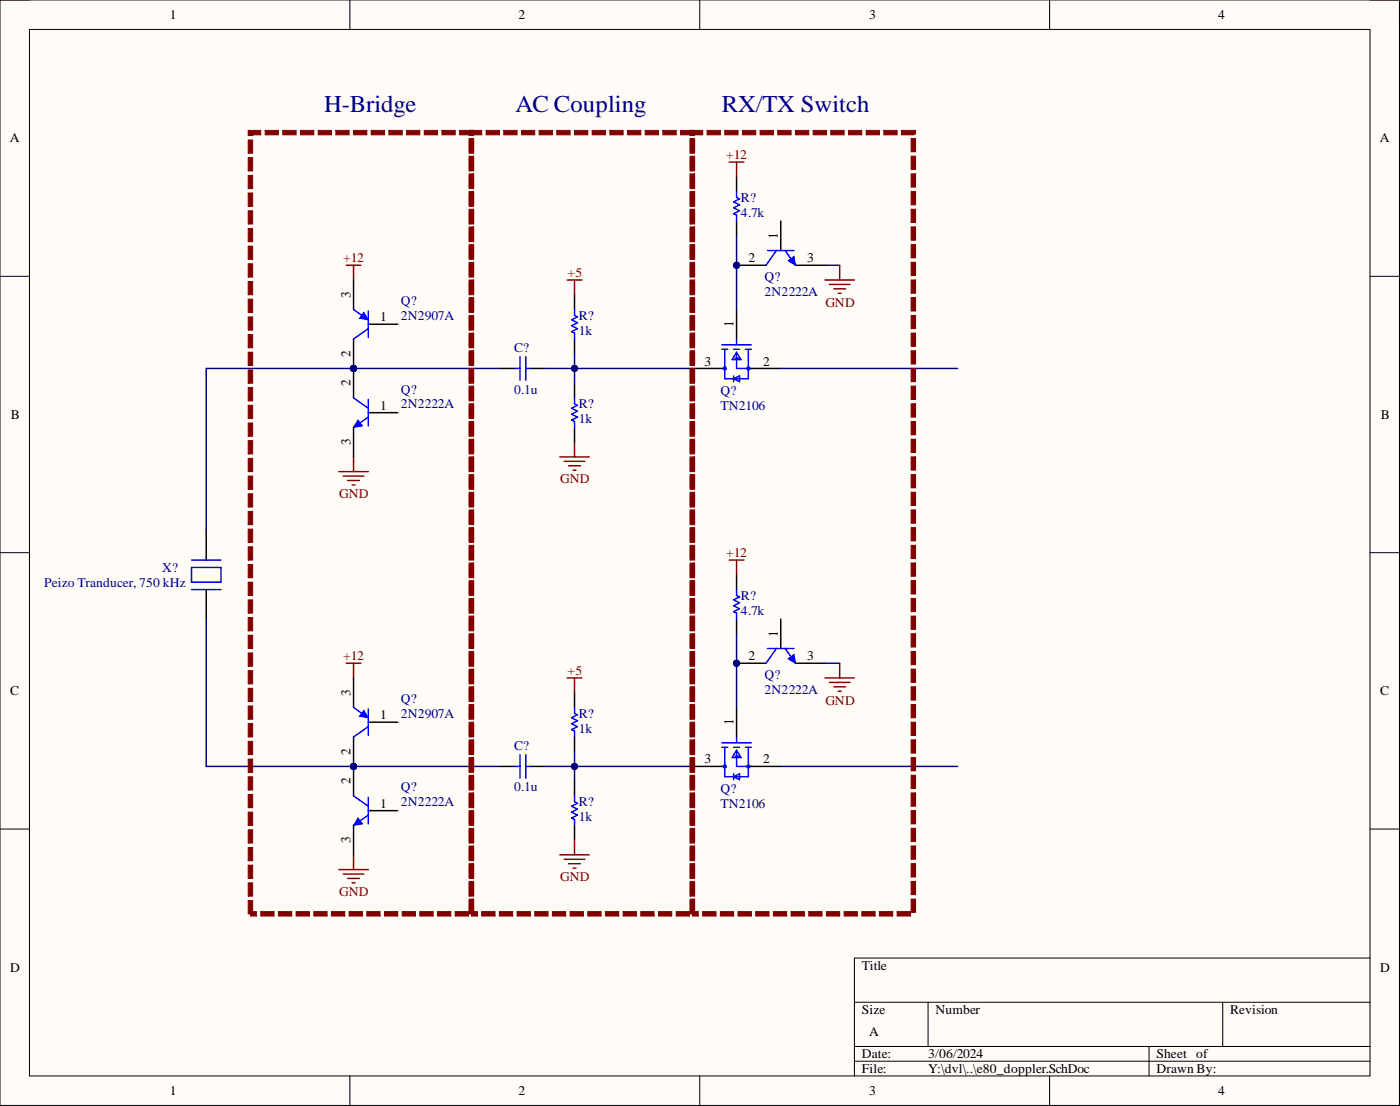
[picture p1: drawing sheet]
<svg xmlns="http://www.w3.org/2000/svg" width="241mm" height="190mm" viewBox="0 0 241 190" stroke-linecap="round" stroke-linejoin="round" font-family="sans-serif">
<path d="M0 0h241.2v190.4h-241.2z" fill-rule="evenodd" fill="#fffcf8"/>
<path d="M0 0h241.2v190.4h-241.2z" fill="none" stroke="#000" stroke-width=".17"/>
<path d="M5.1 5.1h231v180.2h-231z" fill-rule="evenodd" fill="#fffcf8"/>
<g fill="none" stroke="#000" stroke-width=".17">
<path d="M0 0h5.1M60.3 0v5.1M120.6 0v5.1M180.9 0v5.1M236.1 0h5.1v5.1M5.1 5.1h231v180.2h-231zM0 47.6h5.1M236.1 47.6h5.1M0 95.2h5.1M236.1 95.2h5.1M0 142.8h5.1M236.1 142.8h5.1"/>
<path d="M147.3 172.6h88.8M160 172.6v7.6M210.7 172.6v7.6M236.1 165h-88.8v20.3M60.3 185.3v5.1M120.6 185.3v5.1M147.3 180.2h88.8M147.3 182.8h88.8M180.9 185.3v5.1M198 180.2v5.1M241.2 185.3v5.1"/>
</g>
<path d="M99 53.3v1l.5 .3-1 .5 1 .5-1 .5 1 .5-1 .5 .5 .3v1M88.9 63.5h.7M89.6 61.4v4.1M90.6 61.4v4.1M90.6 63.5h.8M99 68.5v1.1l.5 .2-1 .5 1 .5-1 .5 1 .5-1 .5 .5 .3v1M33 97.7h5.1v2.6h-5.1zM33 96.5h5.1M33 101.5h5.1" fill="none" stroke="#00f" stroke-width=".25"/>
<path d="M99 50.8v2.5M99 58.4v2.5M86.3 63.5h2.6M91.4 63.5h2.5M99 66v2.5M99 73.6v2.6M35.5 91.4v5.1M35.5 101.5v5.1" fill="none" stroke="#000" stroke-width=".25"/>
<g fill="none" stroke="#800000" stroke-width=".25">
<path d="M59.7 45.7h2.5M60.9 45.7v2.5M97.8 48.2h2.5M99 48.2v2.6M60.9 78.7v2.5M96.5 78.7h5.1M97.2 79.5h3.6M99 76.2v2.5M58.4 81.2h5.1M59.2 82h3.5M59.9 82.8h2.1M60.7 83.5h.5"/>
<path d="M98 80.2h2M98.8 81h.5"/>
</g>
<path d="M86.3 63.5h-50.8v27.9M93.9 63.5h5.1v2.5" fill="none" stroke="#000080" stroke-width=".25"/>
<circle cx="99" cy="63.5" r=".51" fill="#000080"/>
<circle cx="99" cy="63.5" r=".51" fill="none" stroke="#000080" stroke-width=".17"/>
<path d="M99 60.9v2.6" fill="none" stroke="#000080" stroke-width=".25"/>
<circle cx="99" cy="63.5" r=".51" fill="#000080"/>
<circle cx="99" cy="63.5" r=".51" fill="none" stroke="#000080" stroke-width=".17"/>
<path d="M60.9 63.5v5M60.9 73.6v5.1M63.5 71.1h5.1" fill="none" stroke="#000" stroke-width=".25"/>
<path d="M60.9 68.5l2.6 1.8M63.5 71.8l-2.6 1.8M63.5 68.8v4.6" fill="none" stroke="#00f" stroke-width=".25"/>
<path d="M61.7 72.3l.8 1.1-1.6 .2z" fill="#00f"/>
<path d="M61.7 72.3l.8 1.1-1.6 .2z" fill="none" stroke="#00f" stroke-width=".17"/>
<path d="M60.9 48.2v5.1M63.5 55.8h5.1" fill="none" stroke="#000" stroke-width=".25"/>
<path d="M60.9 53.3l1.8 1.3M63.5 53.6v4.5M63.5 56.6l-2.6 1.8" fill="none" stroke="#00f" stroke-width=".25"/>
<path d="M62.7 53.8l.8 1.3-1.5-.3z" fill="#00f"/>
<path d="M62.7 53.8l.8 1.3-1.5-.3z" fill="none" stroke="#00f" stroke-width=".17"/>
<g fill="none" stroke="#00f" stroke-width=".25">
<path d="M124.4 59.4h5.1M127 58.4v1M124.4 60.2h1M124.4 63.5h.5M124.9 60.2v5h4.1v-5M126.4 60.2h1.1M126.4 65.2l1.1-.5v1zM126.4 64.7v1M126.7 61.7h.8M127 60.9v2.6h2.5M127 60.7l.7 1.2h-1.5zM128.5 60.2h1"/>
<circle cx="124.9" cy="63.5" r=".25"/>
<circle cx="129" cy="63.5" r=".25"/>
</g>
<path d="M127 53.3v5.1M119.3 63.5h5.1M129.5 63.5h5.1" fill="none" stroke="#000" stroke-width=".25"/>
<path d="M99 63.5h20.3" fill="none" stroke="#000080" stroke-width=".25"/>
<circle cx="99" cy="63.5" r=".51" fill="#000080"/>
<circle cx="99" cy="63.5" r=".51" fill="none" stroke="#000080" stroke-width=".17"/>
<path d="M134.6 38.1v5.1M127 45.7h5M137.1 45.7h5.1" fill="none" stroke="#000" stroke-width=".25"/>
<path d="M132.3 43.2h4.6M133.8 43.2l-1.8 2.5M135.3 43.2l1.8 2.5" fill="none" stroke="#00f" stroke-width=".25"/>
<path d="M135.8 44.9l1.1-.7 .2 1.5z" fill="#00f"/>
<path d="M135.8 44.9l1.1-.7 .2 1.5z" fill="none" stroke="#00f" stroke-width=".17"/>
<path d="M127 30.5v2.5M127 38.1v2.5M99 119.3v2.6M86.3 132h2.6M91.4 132h2.5M99 126.9v2.6M99 134.5v2.6M99 142.2v2.5" fill="none" stroke="#000" stroke-width=".25"/>
<path d="M127 33v1l.5 .3-1.1 .5 1.1 .5-1.1 .5 1.1 .5-1.1 .5 .6 .3v1M88.9 132h.7M89.6 130v4M90.6 130v4M90.6 132h.8M99 121.9v1l.5 .2-1 .5 1 .5-1 .5 1 .6-1 .5 .5 .2v1M99 137.1v1l.5 .3-1 .5 1 .5-1 .5 1 .5-1 .5 .5 .2v1.1" fill="none" stroke="#00f" stroke-width=".25"/>
<path d="M127 40.6v12.7M142.2 45.7h2.5M60.9 132h25.4M93.9 132h5.1v2.5" fill="none" stroke="#000080" stroke-width=".25"/>
<g fill="none" stroke="#800000" stroke-width=".25">
<path d="M125.7 27.9h2.5M127 27.9v2.6M142.2 48.2h5.1M142.9 49h3.6M143.7 49.8h2M144.5 50.5h.5M144.7 45.7v2.5M59.7 114.2h2.5M60.9 114.2v2.6M97.8 116.8h2.5M99 116.8v2.5M58.4 149.8h5.1"/>
<path d="M59.2 150.5h3.5M59.9 151.3h2.1M60.7 152.1h.5M60.9 147.2v2.6M96.5 147.2h5.1M97.2 148h3.6M98 148.8h2M98.8 149.5h.5M99 144.7v2.5"/>
</g>
<circle cx="99" cy="132" r=".51" fill="#000080"/>
<circle cx="99" cy="132" r=".51" fill="none" stroke="#000080" stroke-width=".17"/>
<path d="M99 129.5v2.5" fill="none" stroke="#000080" stroke-width=".25"/>
<circle cx="99" cy="132" r=".51" fill="#000080"/>
<circle cx="99" cy="132" r=".51" fill="none" stroke="#000080" stroke-width=".17"/>
<path d="M60.9 116.8v5.1M60.9 132v5.1M63.5 139.6h5.1M63.5 124.4h5.1" fill="none" stroke="#000" stroke-width=".25"/>
<path d="M60.9 137.1l2.6 1.8M60.9 121.9l1.8 1.2M63.5 122.1v4.6M63.5 137.3v4.6M63.5 125.2l-2.6 1.7" fill="none" stroke="#00f" stroke-width=".25"/>
<path d="M62.7 122.4l.8 1.2-1.5-.2z" fill="#00f"/>
<path d="M62.7 122.4l.8 1.2-1.5-.2z" fill="none" stroke="#00f" stroke-width=".17"/>
<g fill="none" stroke="#00f" stroke-width=".25">
<path d="M124.4 127.9h5.1M124.4 128.7h1M124.4 132h.5M124.9 128.7v5.1h4.1v-5.1M126.4 128.7h1.1M126.4 133.8l1.1-.5v1zM126.4 133.3v1M126.7 130.2h.8M127 126.9v1M127 129.5v2.5h2.5M127 129.2l.7 1.3h-1.5zM128.5 128.7h1"/>
<circle cx="124.9" cy="132" r=".25"/>
<circle cx="129" cy="132" r=".25"/>
</g>
<path d="M119.3 132h5.1M127 121.9v5M129.5 132h5.1" fill="none" stroke="#000" stroke-width=".25"/>
<path d="M99 132h20.3" fill="none" stroke="#000080" stroke-width=".25"/>
<circle cx="99" cy="132" r=".51" fill="#000080"/>
<circle cx="99" cy="132" r=".51" fill="none" stroke="#000080" stroke-width=".17"/>
<path d="M127 114.2h5M134.6 106.6v5.1M137.1 114.2h5.1" fill="none" stroke="#000" stroke-width=".25"/>
<path d="M132.3 111.7h4.6M133.8 111.7l-1.8 2.5M135.3 111.7l1.8 2.5" fill="none" stroke="#00f" stroke-width=".25"/>
<path d="M135.8 113.5l1.1-.8 .2 1.5z" fill="#00f"/>
<path d="M135.8 113.5l1.1-.8 .2 1.5z" fill="none" stroke="#00f" stroke-width=".17"/>
<path d="M127 99v2.5" fill="none" stroke="#000" stroke-width=".25"/>
<path d="M127 101.5v1.1l.5 .2-1.1 .5 1.1 .5-1.1 .5 1.1 .5" fill="none" stroke="#00f" stroke-width=".25"/>
<path d="M134.6 63.5h30.4M35.5 106.6v25.4h25.4M127 109.2v12.7M142.2 114.2h2.5M134.6 132h30.4" fill="none" stroke="#000080" stroke-width=".25"/>
<path d="M125.7 96.5h2.5M127 96.5v2.5M142.2 116.8h5.1M142.9 117.5h3.6M143.7 118.3h2M144.5 119.1h.5M144.7 114.2v2.6" fill="none" stroke="#800000" stroke-width=".25"/>
<g fill="#800000" stroke="#800000" stroke-width=".17">
<path d="M42.8 155.1h.7v2.3h-.7zM42.8 152.1h.7v2.3h-.7zM42.8 149h.7v2.3h-.7zM42.8 146h.7v2.3h-.7zM42.8 142.9h.7v2.3h-.7zM42.8 139.9h.7v2.3h-.7zM42.8 136.8h.7v2.3h-.7zM42.8 133.8h.7v2.3h-.7zM42.8 130.7h.7v2.3h-.7zM42.8 127.7h.7v2.3h-.7zM42.8 124.6h.7v2.3h-.7zM42.8 121.6h.7v2.3h-.7zM42.8 118.6h.7v2.2h-.7zM42.8 115.5h.7v2.3h-.7zM42.8 112.5h.7v2.2h-.7zM42.8 109.4h.7v2.3h-.7zM42.8 106.4h.7v2.3h-.7zM42.8 103.3h.7v2.3h-.7zM42.8 100.3h.7v2.3h-.7zM42.8 97.2h.7v2.3h-.7zM42.8 94.2h.7v2.3h-.7zM42.8 91.1h.7v2.3h-.7zM42.8 88.1h.7v2.3h-.7zM42.8 85h.7v2.3h-.7zM42.8 82h.7v2.3h-.7zM42.8 78.9h.7v2.3h-.7zM42.8 75.9h.7v2.3h-.7zM42.8 72.9h.7v2.2h-.7zM42.8 69.8h.7v2.3h-.7zM42.8 66.8h.7v2.2h-.7zM42.8 63.7h.7v2.3h-.7zM42.8 60.7h.7v2.3h-.7zM42.8 57.6h.7v2.3h-.7zM42.8 54.6h.7v2.3h-.7zM42.8 51.5h.7v2.3h-.7zM42.8 48.5h.7v2.3h-.7zM42.8 45.4h.7v2.3h-.7zM42.8 42.4h.7v2.3h-.7zM42.8 39.3h.7v2.3h-.7zM42.8 36.3h.7v2.3h-.7zM42.8 33.3h.7v2.2h-.7zM42.8 30.2h.7v2.3h-.7zM42.8 27.2h.7v2.2h-.7zM42.8 24.1h.7v2.3h-.7zM42.8 22.5h2.1v.7h-1.7l.3-.4v.5h-.7zM45.7 22.5h2.3v.7h-2.3zM48.7 22.5h2.3v.7h-2.3zM51.8 22.5h2.3v.7h-2.3zM54.8 22.5h2.3v.7h-2.3zM57.9 22.5h2.3v.7h-2.3zM60.9 22.5h2.3v.7h-2.3zM64 22.5h2.3v.7h-2.3zM67 22.5h2.3v.7h-2.3zM70.1 22.5h2.3v.7h-2.3zM73.1 22.5h2.3v.7h-2.3zM76.2 22.5h2.3v.7h-2.3zM79.2 22.5h2.4v.6h-.7v-.3l.3 .4h-2zM80.9 23.9h.7v2.2h-.7zM80.9 26.9h.7v2.3h-.7zM80.9 30h.7v2.2h-.7zM80.9 33h.7v2.3h-.7zM80.9 36h.7v2.3h-.7zM80.9 39.1h.7v2.3h-.7zM80.9 42.1h.7v2.3h-.7zM80.9 45.2h.7v2.3h-.7zM80.9 48.2h.7v2.3h-.7zM80.9 51.3h.7v2.3h-.7zM80.9 54.3h.7v2.3h-.7zM80.9 57.4h.7v2.3h-.7zM80.9 60.4h.7v2.3h-.7zM80.9 63.5h.7v2.2h-.7zM80.9 66.5h.7v2.3h-.7zM80.9 69.6h.7v2.2h-.7zM80.9 72.6h.7v2.3h-.7zM80.9 75.6h.7v2.3h-.7zM80.9 78.7h.7v2.3h-.7zM80.9 81.7h.7v2.3h-.7zM80.9 84.8h.7v2.3h-.7zM80.9 87.8h.7v2.3h-.7zM80.9 90.9h.7v2.3h-.7zM80.9 93.9h.7v2.3h-.7zM80.9 97h.7v2.3h-.7zM80.9 100h.7v2.3h-.7zM80.9 103.1h.7v2.3h-.7zM80.9 106.1h.7v2.3h-.7zM80.9 109.2h.7v2.2h-.7zM80.9 112.2h.7v2.3h-.7zM80.9 115.3h.7v2.2h-.7zM80.9 118.3h.7v2.3h-.7zM80.9 121.3h.7v2.3h-.7zM80.9 124.4h.7v2.3h-.7zM80.9 127.4h.7v2.3h-.7zM80.9 130.5h.7v2.3h-.7zM80.9 133.5h.7v2.3h-.7zM80.9 136.6h.7v2.3h-.7zM80.9 139.6h.7v2.3h-.7zM80.9 142.7h.7v2.3h-.7zM80.9 145.7h.7v2.3h-.7zM80.9 148.8h.7v2.3h-.7zM80.9 151.8h.7v2.3h-.7zM80.9 154.9h.7v2.2h-.7zM78.5 157h2.2v.8h-2.2zM75.4 157h2.3v.8h-2.3zM72.4 157h2.2v.8h-2.2zM69.3 157h2.3v.8h-2.3zM66.3 157h2.3v.8h-2.3zM63.2 157h2.3v.8h-2.3zM60.2 157h2.3v.8h-2.3zM57.1 157h2.3v.8h-2.3zM54.1 157h2.3v.8h-2.3zM51 157h2.3v.8h-2.3zM48 157h2.3v.8h-2.3zM44.9 157h2.3v.8h-2.3zM43.2 157h1v.8h-1z"/>
<path d="M80.9 155.1h.7v2.3h-.7zM80.9 152.1h.7v2.3h-.7zM80.9 149h.7v2.3h-.7zM80.9 146h.7v2.3h-.7zM80.9 142.9h.7v2.3h-.7zM80.9 139.9h.7v2.3h-.7zM80.9 136.8h.7v2.3h-.7zM80.9 133.8h.7v2.3h-.7zM80.9 130.7h.7v2.3h-.7zM80.9 127.7h.7v2.3h-.7zM80.9 124.6h.7v2.3h-.7zM80.9 121.6h.7v2.3h-.7zM80.9 118.6h.7v2.2h-.7zM80.9 115.5h.7v2.3h-.7zM80.9 112.5h.7v2.2h-.7zM80.9 109.4h.7v2.3h-.7zM80.9 106.4h.7v2.3h-.7zM80.9 103.3h.7v2.3h-.7zM80.9 100.3h.7v2.3h-.7zM80.9 97.2h.7v2.3h-.7zM80.9 94.2h.7v2.3h-.7zM80.9 91.1h.7v2.3h-.7zM80.9 88.1h.7v2.3h-.7zM80.9 85h.7v2.3h-.7zM80.9 82h.7v2.3h-.7zM80.9 78.9h.7v2.3h-.7zM80.9 75.9h.7v2.3h-.7zM80.9 72.9h.7v2.2h-.7zM80.9 69.8h.7v2.3h-.7zM80.9 66.8h.7v2.2h-.7zM80.9 63.7h.7v2.3h-.7zM80.9 60.7h.7v2.3h-.7zM80.9 57.6h.7v2.3h-.7zM80.9 54.6h.7v2.3h-.7zM80.9 51.5h.7v2.3h-.7zM80.9 48.5h.7v2.3h-.7zM80.9 45.4h.7v2.3h-.7zM80.9 42.4h.7v2.3h-.7zM80.9 39.3h.7v2.3h-.7zM80.9 36.3h.7v2.3h-.7zM80.9 33.3h.7v2.2h-.7zM80.9 30.2h.7v2.3h-.7zM80.9 27.2h.7v2.2h-.7zM80.9 24.1h.7v2.3h-.7zM80.9 22.5h2.1v.7h-1.8l.4-.4v.5h-.7zM83.8 22.5h2.3v.7h-2.3zM86.8 22.5h2.3v.7h-2.3zM89.9 22.5h2.3v.7h-2.3zM92.9 22.5h2.3v.7h-2.3zM96 22.5h2.3v.7h-2.3zM99 22.5h2.3v.7h-2.3zM102.1 22.5h2.3v.7h-2.3zM105.1 22.5h2.3v.7h-2.3zM108.2 22.5h2.2v.7h-2.2zM111.2 22.5h2.3v.7h-2.3zM114.3 22.5h2.2v.7h-2.2zM117.3 22.5h2.4v.6h-.7v-.3l.3 .4h-2zM119 23.9h.7v2.2h-.7zM119 26.9h.7v2.3h-.7zM119 30h.7v2.2h-.7zM119 33h.7v2.3h-.7zM119 36h.7v2.3h-.7zM119 39.1h.7v2.3h-.7zM119 42.1h.7v2.3h-.7zM119 45.2h.7v2.3h-.7zM119 48.2h.7v2.3h-.7zM119 51.3h.7v2.3h-.7zM119 54.3h.7v2.3h-.7zM119 57.4h.7v2.3h-.7zM119 60.4h.7v2.3h-.7zM119 63.5h.7v2.2h-.7zM119 66.5h.7v2.3h-.7zM119 69.6h.7v2.2h-.7zM119 72.6h.7v2.3h-.7zM119 75.6h.7v2.3h-.7zM119 78.7h.7v2.3h-.7zM119 81.7h.7v2.3h-.7zM119 84.8h.7v2.3h-.7zM119 87.8h.7v2.3h-.7zM119 90.9h.7v2.3h-.7zM119 93.9h.7v2.3h-.7zM119 97h.7v2.3h-.7zM119 100h.7v2.3h-.7zM119 103.1h.7v2.3h-.7zM119 106.1h.7v2.3h-.7zM119 109.2h.7v2.2h-.7zM119 112.2h.7v2.3h-.7zM119 115.3h.7v2.2h-.7zM119 118.3h.7v2.3h-.7zM119 121.3h.7v2.3h-.7zM119 124.4h.7v2.3h-.7zM119 127.4h.7v2.3h-.7zM119 130.5h.7v2.3h-.7zM119 133.5h.7v2.3h-.7zM119 136.6h.7v2.3h-.7zM119 139.6h.7v2.3h-.7zM119 142.7h.7v2.3h-.7zM119 145.7h.7v2.3h-.7zM119 148.8h.7v2.3h-.7zM119 151.8h.7v2.3h-.7zM119 154.9h.7v2.2h-.7zM116.5 157h2.3v.8h-2.3zM113.5 157h2.3v.8h-2.3zM110.4 157h2.3v.8h-2.3zM107.4 157h2.3v.8h-2.3zM104.4 157h2.2v.8h-2.2zM101.3 157h2.3v.8h-2.3zM98.3 157h2.2v.8h-2.2zM95.2 157h2.3v.8h-2.3zM92.2 157h2.3v.8h-2.3zM89.1 157h2.3v.8h-2.3zM86.1 157h2.3v.8h-2.3zM83 157h2.3v.8h-2.3zM81.2 157h1.1v.8h-1.1z"/>
<path d="M119 155.1h.7v2.3h-.7zM119 152.1h.7v2.3h-.7zM119 149h.7v2.3h-.7zM119 146h.7v2.3h-.7zM119 142.9h.7v2.3h-.7zM119 139.9h.7v2.3h-.7zM119 136.8h.7v2.3h-.7zM119 133.8h.7v2.3h-.7zM119 130.7h.7v2.3h-.7zM119 127.7h.7v2.3h-.7zM119 124.6h.7v2.3h-.7zM119 121.6h.7v2.3h-.7zM119 118.6h.7v2.2h-.7zM119 115.5h.7v2.3h-.7zM119 112.5h.7v2.2h-.7zM119 109.4h.7v2.3h-.7zM119 106.4h.7v2.3h-.7zM119 103.3h.7v2.3h-.7zM119 100.3h.7v2.3h-.7zM119 97.2h.7v2.3h-.7zM119 94.2h.7v2.3h-.7zM119 91.1h.7v2.3h-.7zM119 88.1h.7v2.3h-.7zM119 85h.7v2.3h-.7zM119 82h.7v2.3h-.7zM119 78.9h.7v2.3h-.7zM119 75.9h.7v2.3h-.7zM119 72.9h.7v2.2h-.7zM119 69.8h.7v2.3h-.7zM119 66.8h.7v2.2h-.7zM119 63.7h.7v2.3h-.7zM119 60.7h.7v2.3h-.7zM119 57.6h.7v2.3h-.7zM119 54.6h.7v2.3h-.7zM119 51.5h.7v2.3h-.7zM119 48.5h.7v2.3h-.7zM119 45.4h.7v2.3h-.7zM119 42.4h.7v2.3h-.7zM119 39.3h.7v2.3h-.7zM119 36.3h.7v2.3h-.7zM119 33.3h.7v2.2h-.7zM119 30.2h.7v2.3h-.7zM119 27.2h.7v2.2h-.7zM119 24.1h.7v2.3h-.7zM119 22.5h2.1v.7h-1.8l.4-.4v.5h-.7zM121.9 22.5h2.3v.7h-2.3zM124.9 22.5h2.3v.7h-2.3zM128 22.5h2.3v.7h-2.3zM131 22.5h2.3v.7h-2.3zM134.1 22.5h2.2v.7h-2.2zM137.1 22.5h2.3v.7h-2.3zM140.2 22.5h2.2v.7h-2.2zM143.2 22.5h2.3v.7h-2.3zM146.2 22.5h2.3v.7h-2.3zM149.3 22.5h2.3v.7h-2.3zM152.3 22.5h2.3v.7h-2.3zM155.4 22.5h2.4v.6h-.8v-.3l.4 .4h-2zM157 23.9h.8v2.2h-.8zM157 26.9h.8v2.3h-.8zM157 30h.8v2.2h-.8zM157 33h.8v2.3h-.8zM157 36h.8v2.3h-.8zM157 39.1h.8v2.3h-.8zM157 42.1h.8v2.3h-.8zM157 45.2h.8v2.3h-.8zM157 48.2h.8v2.3h-.8zM157 51.3h.8v2.3h-.8zM157 54.3h.8v2.3h-.8zM157 57.4h.8v2.3h-.8zM157 60.4h.8v2.3h-.8zM157 63.5h.8v2.2h-.8zM157 66.5h.8v2.3h-.8zM157 69.6h.8v2.2h-.8zM157 72.6h.8v2.3h-.8zM157 75.6h.8v2.3h-.8zM157 78.7h.8v2.3h-.8zM157 81.7h.8v2.3h-.8zM157 84.8h.8v2.3h-.8zM157 87.8h.8v2.3h-.8zM157 90.9h.8v2.3h-.8zM157 93.9h.8v2.3h-.8zM157 97h.8v2.3h-.8zM157 100h.8v2.3h-.8zM157 103.1h.8v2.3h-.8zM157 106.1h.8v2.3h-.8zM157 109.2h.8v2.2h-.8zM157 112.2h.8v2.3h-.8zM157 115.3h.8v2.2h-.8zM157 118.3h.8v2.3h-.8zM157 121.3h.8v2.3h-.8zM157 124.4h.8v2.3h-.8zM157 127.4h.8v2.3h-.8zM157 130.5h.8v2.3h-.8zM157 133.5h.8v2.3h-.8zM157 136.6h.8v2.3h-.8zM157 139.6h.8v2.3h-.8zM157 142.7h.8v2.3h-.8zM157 145.7h.8v2.3h-.8zM157 148.8h.8v2.3h-.8zM157 151.8h.8v2.3h-.8zM157 154.9h.8v2.2h-.8zM154.6 157h2.3v.8h-2.3zM151.6 157h2.3v.8h-2.3zM148.5 157h2.3v.8h-2.3zM145.5 157h2.3v.8h-2.3zM142.4 157h2.3v.8h-2.3zM139.4 157h2.3v.8h-2.3zM136.3 157h2.3v.8h-2.3zM133.3 157h2.3v.8h-2.3zM130.3 157h2.2v.8h-2.2zM127.2 157h2.3v.8h-2.3zM124.2 157h2.2v.8h-2.2zM121.1 157h2.3v.8h-2.3zM119.3 157h1.1v.8h-1.1z"/>
</g>
<text font-size="6.4" fill="#00f" x="60.3" y="145.9">PIQ?03</text>
<g font-size="6" fill="#000080">
<text x="60.3" y="62">PIQ?02</text>
<text x="60.3" y="130.5">PIQ?02</text>
</g>
<g font-size="4.1" fill="#000080">
<text x="55.9" y="19.4">H-Bridge</text>
<text x="88.9" y="19.4">AC Coupling</text>
<text x="124.4" y="19.4">RX/TX Switch</text>
</g>
<text font-size="3.9" fill="#00f" x="126.3" y="108.5">PIR?01</text>
<g font-size="2.3">
<text x="29.3" y="3.3">1</text>
<text x="89.4" y="3.3">2</text>
<text x="149.8" y="3.3">3</text>
<text x="210" y="3.3">4</text>
<text x="1.7" y="24.5">A</text>
<text x="237.8" y="24.5">A</text>
<text x="134.1" y="41.1" transform="rotate(-90 134.1 41.1)">1</text>
<text x="129" y="45.2">2</text>
<text x="139.1" y="45.2">3</text>
<text x="60.4" y="51.3" transform="rotate(-90 60.4 51.3)">3</text>
<text x="65.5" y="55.3">1</text>
<text x="126.4" y="56.4" transform="rotate(-90 126.4 56.4)">1</text>
<text x="60.4" y="61.4" transform="rotate(-90 60.4 61.4)">2</text>
<text x="121.5" y="63">3</text>
<text x="131.5" y="63">2</text>
<text x="60.4" y="66.5" transform="rotate(-90 60.4 66.5)">2</text>
<text x="65.5" y="70.6">1</text>
<text x="1.9" y="72.2">B</text>
<text x="60.4" y="76.6" transform="rotate(-90 60.4 76.6)">3</text>
<text x="238" y="72.2">B</text>
<text x="129" y="113.7">2</text>
<text x="134.1" y="109.7" transform="rotate(-90 134.1 109.7)">1</text>
<text x="139.1" y="113.7">3</text>
<text x="1.8" y="119.7">C</text>
<text x="60.4" y="119.8" transform="rotate(-90 60.4 119.8)">3</text>
<text x="237.9" y="119.7">C</text>
<text x="65.5" y="123.9">1</text>
<text x="126.4" y="124.9" transform="rotate(-90 126.4 124.9)">1</text>
<text x="60.4" y="130" transform="rotate(-90 60.4 130)">2</text>
<text x="121.5" y="131.5">3</text>
<text x="131.5" y="131.5">2</text>
<text x="60.4" y="135.1" transform="rotate(-90 60.4 135.1)">2</text>
<text x="65.5" y="139.1">1</text>
<text x="60.4" y="145.1" transform="rotate(-90 60.4 145.1)">3</text>
<text x="1.8" y="167.4">D</text>
<text x="148.5" y="167">Title</text>
<text x="237.9" y="167.4">D</text>
<text x="148.5" y="174.7">Size</text>
<text x="149.8" y="178.5">A</text>
<text x="161.2" y="174.7">Number</text>
<text x="212" y="174.7">Revision</text>
<text x="148.5" y="182.3">Date:</text>
<text x="148.5" y="184.8">File:</text>
<text x="160" y="182.3">3/06/2024</text>
<text x="160" y="184.8">Y:\dvl\..\e80_doppler.SchDoc</text>
<text x="199.3" y="182.3">Sheet of</text>
<text x="199.3" y="184.8">Drawn By:</text>
<text x="29.3" y="188.6">1</text>
<text x="89.4" y="188.6">2</text>
<text x="149.8" y="188.6">3</text>
<text x="210" y="188.6">4</text>
</g>
<g font-size="2.3" fill="#800000">
<text x="125.2" y="27.4">+12</text>
<text x="59.2" y="45.2">+12</text>
<text x="97.8" y="47.7">+5</text>
<text x="142.3" y="52.8">GND</text>
<text x="96.6" y="83.3">GND</text>
<text x="58.5" y="85.8">GND</text>
<text x="125.2" y="96">+12</text>
<text x="59.2" y="113.7">+12</text>
<text x="97.8" y="116.3">+5</text>
<text x="142.3" y="121.3">GND</text>
<text x="58.5" y="154.4">GND</text>
<text x="96.6" y="151.8">GND</text>
</g>
<g font-size="2.3" fill="#000080">
<text x="127.7" y="34.8">R?</text>
<text x="127.7" y="37.3">4.7k</text>
<text x="69.1" y="52.5">Q?</text>
<text x="131.8" y="48.5">Q?</text>
<text x="131.8" y="51">2N2222A</text>
<text x="69.1" y="55.1">2N2907A</text>
<text x="99.8" y="57.6">1k</text>
<text x="99.8" y="55.1">R?</text>
<text x="88.6" y="60.7">C?</text>
<text x="69.1" y="67.8">Q?</text>
<text x="69.1" y="70.3">2N2222A</text>
<text x="88.6" y="67.8">0.1u</text>
<text x="99.8" y="70.3">R?</text>
<text x="124.2" y="68">Q?</text>
<text x="124.2" y="70.6">TN2106</text>
<text x="99.8" y="72.9">1k</text>
<text x="7.6" y="101">Peizo Tranducer, 750 kHz</text>
<text x="27.9" y="98.5">X?</text>
<text x="127.7" y="105.9">4.7k</text>
<text x="127.7" y="103.3">R?</text>
<text x="131.8" y="117">Q?</text>
<text x="131.8" y="119.6">2N2222A</text>
<text x="69.1" y="121.1">Q?</text>
<text x="69.1" y="123.6">2N2907A</text>
<text x="99.8" y="123.6">R?</text>
<text x="88.6" y="129.2">C?</text>
<text x="99.8" y="126.2">1k</text>
<text x="69.1" y="136.3">Q?</text>
<text x="88.6" y="136.3">0.1u</text>
<text x="124.2" y="136.6">Q?</text>
<text x="69.1" y="138.9">2N2222A</text>
<text x="99.8" y="141.4">1k</text>
<text x="99.8" y="138.9">R?</text>
<text x="124.2" y="139.1">TN2106</text>
</g>
<g font-size="1.1" fill="#000080">
<text x="126.3" y="45.9">PIQ?02</text>
<text x="126.3" y="114.3">PIQ?02</text>
</g>
</svg>
